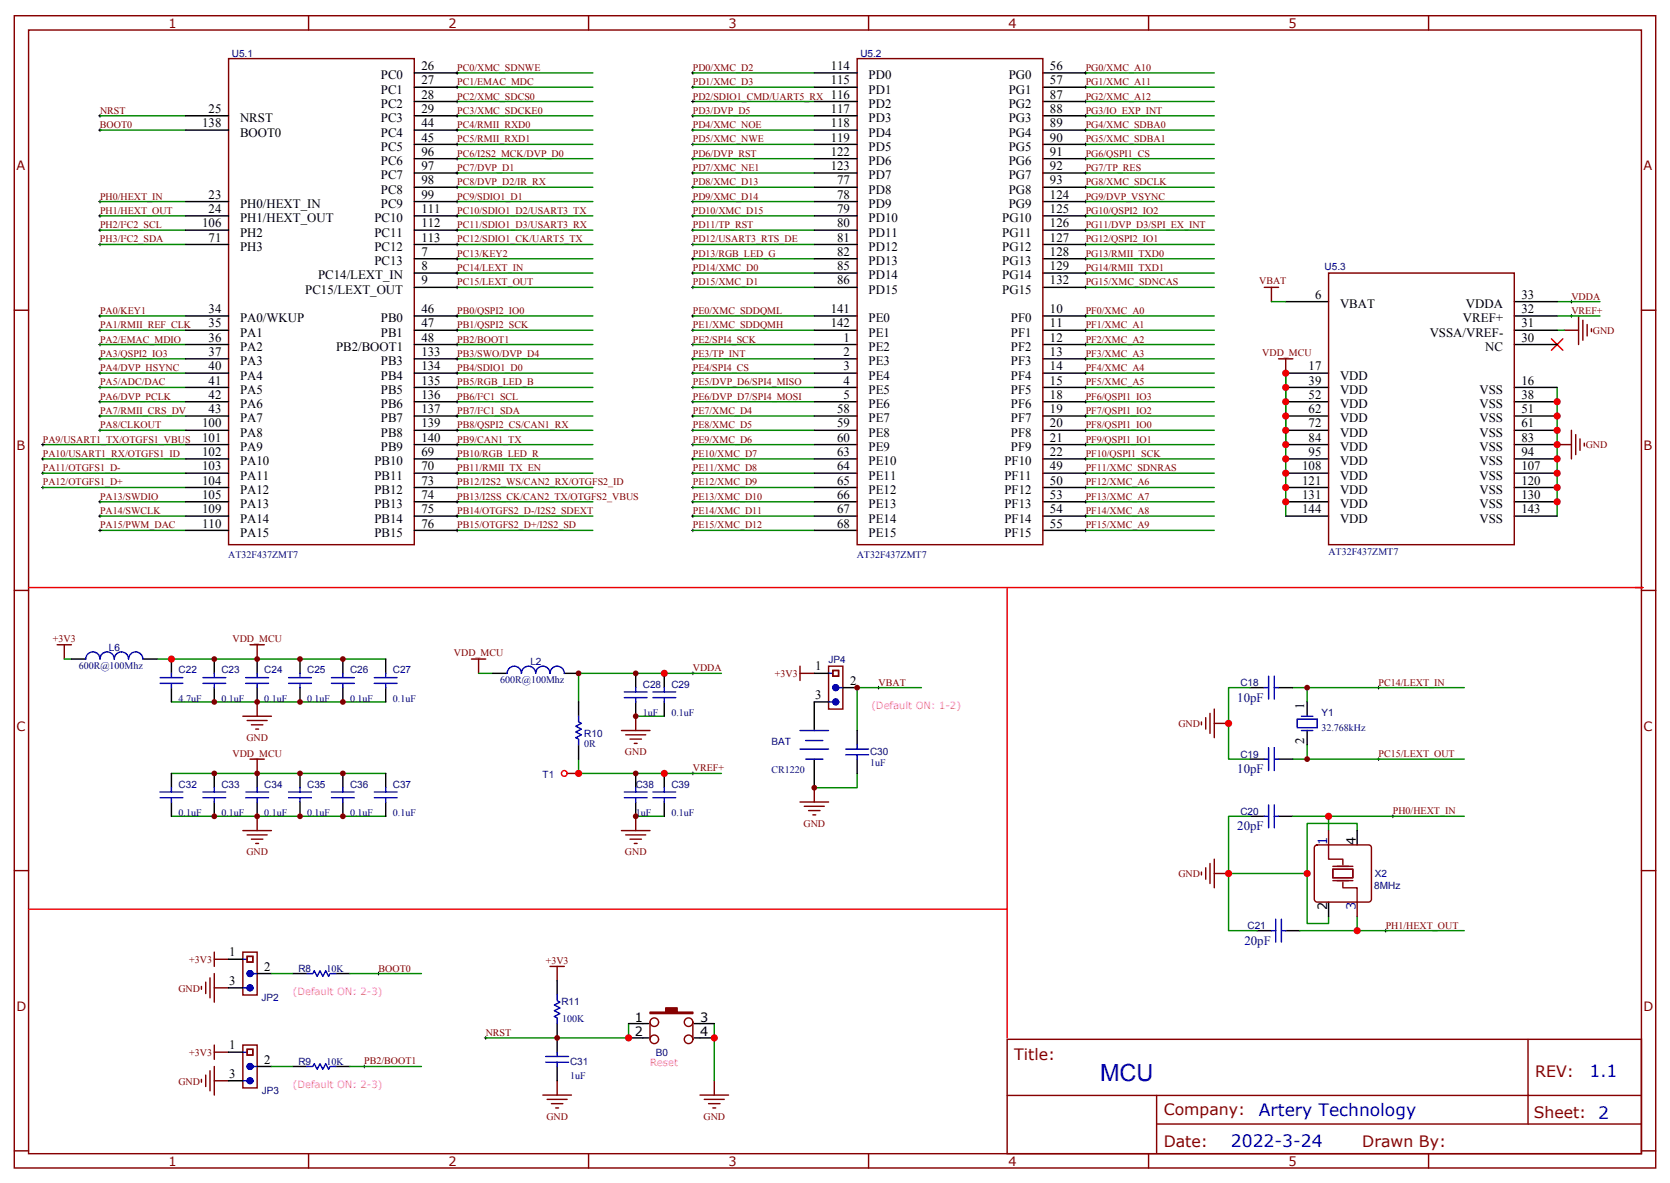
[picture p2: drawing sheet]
<svg xmlns="http://www.w3.org/2000/svg" width="412mm" height="292mm" viewBox="0 0 412 292" stroke-linecap="round" stroke-linejoin="round" font-family="sans-serif">
<g fill="none" stroke="#000" stroke-width=".25">
<path d="M112.5 18h.7M112.9 17.6v.7M170.7 18h.7M171.1 17.6v.7M267.8 18h.7M268.1 17.6v.7M24.3 28.6h.7M24.3 32.1h.7M24.7 28.2v.7M24.7 31.8v.7M112.5 28.6h.7M112.5 32.1h.7"/>
<path d="M112.5 25h.7M112.5 21.5h.7M112.5 35.6h.7M112.5 39.2h.7M112.9 21.2v.7M112.9 24.7v.7M112.9 28.2v.7M112.9 31.8v.7M112.9 35.3v.7M112.9 38.8v.7M170.7 28.6h.7M170.7 32.1h.7"/>
<path d="M170.7 25h.7M170.7 21.5h.7M170.7 35.6h.7M170.7 39.2h.7M171.1 21.2v.7M171.1 24.7v.7M171.1 28.2v.7M171.1 31.8v.7M171.1 35.3v.7M171.1 38.8v.7M267.8 28.6h.7M267.8 32.1h.7"/>
<path d="M267.8 25h.7M267.8 21.5h.7M267.8 35.6h.7M267.8 39.2h.7M268.1 21.2v.7M268.1 24.7v.7M268.1 28.2v.7M268.1 31.8v.7M268.1 35.3v.7M268.1 38.8v.7M24.3 49.7h.7M24.3 53.3h.7"/>
<path d="M24.3 56.8h.7M24.7 49.4v.7M24.7 52.9v.7M24.7 56.4v.7M24.7 60v.7M112.5 49.7h.7M112.5 53.3h.7M112.5 46.2h.7M112.5 42.7h.7M112.5 56.8h.7M112.9 42.3v.7M112.9 45.9v.7"/>
<path d="M112.9 49.4v.7M112.9 52.9v.7M112.9 56.4v.7M112.9 60v.7M170.7 49.7h.7M170.7 53.3h.7M170.7 46.2h.7M170.7 42.7h.7M170.7 56.8h.7M171.1 42.3v.7M171.1 45.9v.7M171.1 49.4v.7"/>
<path d="M171.1 52.9v.7M171.1 56.4v.7M171.1 60v.7M267.8 49.7h.7M267.8 53.3h.7M267.8 46.2h.7M267.8 42.7h.7M267.8 56.8h.7M268.1 42.3v.7M268.1 45.9v.7M268.1 49.4v.7M268.1 52.9v.7"/>
<path d="M268.1 56.4v.7M268.1 60v.7M24.3 78h.7M24.3 60.3h.7M24.7 77.6v.7M112.5 78h.7M112.5 67.4h.7M112.5 70.9h.7M112.5 60.3h.7M112.5 63.9h.7M112.9 63.5v.7M112.9 67v.7"/>
<path d="M112.9 70.6v.7M112.9 77.6v.7M170.7 78h.7M170.7 67.4h.7M170.7 70.9h.7M170.7 60.3h.7M170.7 63.9h.7M171.1 63.5v.7M171.1 67v.7M171.1 70.6v.7M171.1 77.6v.7M267.8 78h.7"/>
<path d="M267.8 67.4h.7M267.8 70.9h.7M267.8 60.3h.7M267.8 63.9h.7M268.1 63.5v.7M268.1 67v.7M268.1 70.6v.7M268.1 77.6v.7M387.7 74.4h.7M387.7 78h.7M388.1 74.1v.7M388.1 77.6v.7"/>
<path d="M24.3 92.1h.7M24.3 85h.7M24.3 81.5h.7M24.3 88.5h.7M24.3 95.6h.7M24.3 99.1h.7M24.7 81.1v.7M24.7 84.7v.7M24.7 88.2v.7M24.7 91.7v.7M24.7 95.2v.8M24.7 98.8v.7"/>
<path d="M112.5 92.1h.7M112.5 85h.7M112.5 81.5h.7M112.5 88.5h.7M112.5 95.6h.7M112.5 99.1h.7M112.9 81.1v.7M112.9 84.7v.7M112.9 88.2v.7M112.9 91.7v.7M112.9 95.2v.8M112.9 98.8v.7"/>
<path d="M170.7 92.1h.7M170.7 85h.7M170.7 81.5h.7M170.7 88.5h.7M170.7 95.6h.7M170.7 99.1h.7M171.1 81.1v.7M171.1 84.7v.7M171.1 88.2v.7M171.1 91.7v.7M171.1 95.2v.8M171.1 98.8v.7"/>
<path d="M267.8 92.1h.7M267.8 85h.7M267.8 81.5h.7M267.8 88.5h.7M267.8 95.6h.7M267.8 99.1h.7M268.1 81.1v.7M268.1 84.7v.7M268.1 88.2v.7M268.1 91.7v.7M268.1 95.2v.8M268.1 98.8v.7"/>
<path d="M10.2 116.8h.7M10.2 109.7h.7M10.2 113.2h.7M10.6 109.4v.7M10.6 112.9v.7M10.6 116.4v.7M10.6 119.9v.7M24.3 102.7h.7M24.3 106.2h.7M24.7 102.3v.7M24.7 105.8v.7M112.5 116.8h.7"/>
<path d="M112.5 102.7h.7M112.5 106.2h.7M112.5 109.7h.7M112.5 113.2h.7M112.9 102.3v.7M112.9 105.8v.7M112.9 109.4v.7M112.9 112.9v.7M112.9 116.4v.7M112.9 119.9v.7M170.7 116.8h.7M170.7 102.7h.7"/>
<path d="M170.7 106.2h.7M170.7 109.7h.7M170.7 113.2h.7M171.1 102.3v.7M171.1 105.8v.7M171.1 109.4v.7M171.1 112.9v.7M171.1 116.4v.7M171.1 119.9v.7M267.8 116.8h.7M267.8 102.7h.7M267.8 106.2h.7"/>
<path d="M267.8 109.7h.7M267.8 113.2h.7M268.1 102.3v.7M268.1 105.8v.7M268.1 109.4v.7M268.1 112.9v.7M268.1 116.4v.7M268.1 119.9v.7M10.2 120.3h.7M24.3 123.8h.7M24.3 127.4h.7M24.3 130.9h.7"/>
<path d="M24.7 123.5v.7M24.7 127v.7M24.7 130.5v.7M112.5 120.3h.7M112.5 123.8h.7M112.5 127.4h.7M112.5 130.9h.7M112.9 123.5v.7M112.9 127v.7M112.9 130.5v.7M170.7 120.3h.7M170.7 123.8h.7"/>
<path d="M170.7 127.4h.7M170.7 130.9h.7M171.1 123.5v.7M171.1 127v.7M171.1 130.5v.7M267.8 120.3h.7M267.8 123.8h.7M267.8 127.4h.7M267.8 130.9h.7M268.1 123.5v.7M268.1 127v.7M268.1 130.5v.7"/>
<path d="M170.7 166.2h.7M171.1 165.8v.7M216.6 169.7h.7M217 169.3v.7M340.1 169.7h.7M340.4 169.3v.7M170.7 190.9h.7M171.1 190.5v.7M340.1 187.3h.7M340.4 187v.7M343.6 201.4h.7M344 201.1v.7"/>
<path d="M93.5 239.9v.7M341.8 229.7h.7M342.2 229.3v.7M93.1 240.2h.7M119.6 256.1h.7M119.9 255.8v.7M89.6 263.2h.7M90 262.8v.7"/>
</g>
<g fill="none" stroke="#800000" stroke-width=".35">
<path d="M56.4 14.5h45.9v119.9h-45.9zM211.7 14.5h45.8v119.9h-45.8zM312.2 70.9h3.5M314 70.9v3.5M328.1 67.4h45.8v67h-45.8zM389.8 78v7M390.9 79v5M315.7 88.5h3.6M317.5 88.5v3.6M386.3 81.5h3.5M391.9 80.1v2.8M393 81.1v.7"/>
<path d="M384.5 109.7h3.6M388.1 106.2v7M389.1 107.2v5M390.2 108.3v2.8M391.2 109.4v.7M14.1 159.1h3.5M15.9 159.1v3.5M61.7 159.1h3.6M63.5 159.1v3.5M60 176.7h7M61 177.8h5M62.1 178.9h2.8"/>
<path d="M63.1 179.9h.8M63.5 173.2v3.5M116.4 162.6h3.5M118.2 162.6v3.6M157 176.7v3.6M197.6 166.2h3.5M197.6 164.4v3.5M204.6 164.4h3.5v10.6h-3.5zM205.7 165.5h1.4v1.4h-1.4zM296.7 178.2v.7M297.7 177.1v2.8M298.8 176v5"/>
<path d="M299.9 175v7M299.9 178.5h3.5M61.7 187.3h3.6M63.5 187.3v3.6M153.5 180.3h7M154.5 181.3h5M155.6 182.4h2.8M156.6 183.4h.7M197.6 197.9h7M198.6 199h5M201.1 194.4v3.5M60 205h7"/>
<path d="M61 206h5M62.1 207.1h2.8M63.1 208.1h.8M63.5 201.4v3.6M153.5 205h7M154.5 206h5M155.6 207.1h2.8M156.6 208.1h.7M157 201.4v3.6M199.7 200h2.8M200.7 201.1h.7M296.7 215.2v.7"/>
<path d="M297.7 214.1v2.9M298.8 213.1v4.9M299.9 215.5h3.5M299.9 212v7.1M52.9 236.7h3.5M52.9 234.9v3.6M60 234.9h3.5v10.6h-3.5zM61 236h1.4v1.4h-1.4zM135.8 238.5h3.5M137.6 238.5v3.5M49.7 243.4v.7M50.8 242.4v2.8"/>
<path d="M51.9 241.3v4.9M52.9 240.2v7.1M52.9 257.9v3.5M52.9 259.6h3.5M52.9 243.8h3.5M60 257.9h3.5v10.6h-3.5zM61 258.9h1.4v1.4h-1.4zM49.7 266.3v.8M50.8 265.3v2.8M51.9 264.2v5M52.9 263.2v7M52.9 266.7h3.5"/>
<path d="M134.1 270.2h7M135.1 271.3h5M136.2 272.3h2.8M137.2 273.4h.7M137.6 266.7v3.5M172.9 270.2h7M173.9 271.3h5M175 272.3h2.8M176 273.4h.7M176.4 266.7v3.5"/>
</g>
<g fill="none" stroke="#008700" stroke-width=".35">
<path d="M112.9 18h33.5M171.1 18h30M268.1 18h31.8M24.7 28.6h21.2M24.7 32.1h21.2M112.9 28.6h33.5M112.9 32.1h33.5M112.9 25h33.5M112.9 21.5h33.5M112.9 39.2h33.5M112.9 35.6h33.5M171.1 28.6h30"/>
<path d="M171.1 32.1h30M171.1 25h30M171.1 21.5h30M171.1 39.2h30M171.1 35.6h30M268.1 28.6h31.8M268.1 32.1h31.8M268.1 25h31.8M268.1 21.5h31.8M268.1 39.2h31.8M268.1 35.6h31.8M24.7 49.7h21.2"/>
<path d="M24.7 53.3h21.2M24.7 56.8h21.2M112.9 49.7h33.5M112.9 53.3h33.5M112.9 46.2h33.5M112.9 42.7h33.5M112.9 56.8h33.5M171.1 49.7h30M171.1 53.3h30M171.1 46.2h30M171.1 42.7h30M171.1 56.8h30"/>
<path d="M268.1 49.7h31.8M268.1 53.3h31.8M268.1 46.2h31.8M268.1 42.7h31.8M268.1 56.8h31.8M24.7 78h21.2M24.7 60.3h21.2M112.9 78h33.5M112.9 70.9h33.5M112.9 67.4h33.5M112.9 63.9h33.5M112.9 60.3h33.5"/>
<path d="M171.1 78h30M171.1 70.9h30M171.1 67.4h30M171.1 63.9h30M171.1 60.3h30M268.1 78h31.8M268.1 70.9h31.8M268.1 67.4h31.8M268.1 63.9h31.8M268.1 60.3h31.8M314 74.4h3.5M384.5 78h10.6"/>
<path d="M384.5 74.4h10.6M24.7 81.5h21.2M24.7 85h21.2M24.7 92.1h21.2M24.7 99.1h21.2M24.7 95.6h21.2M24.7 88.5h21.2M112.9 81.5h33.5M112.9 85h33.5M112.9 92.1h33.5M112.9 99.1h33.5M112.9 95.6h33.5"/>
<path d="M112.9 88.5h33.5M171.1 81.5h30M171.1 85h30M171.1 92.1h30M171.1 99.1h30M171.1 95.6h30M171.1 88.5h30M268.1 81.5h31.8M268.1 85h31.8M268.1 92.1h31.8M268.1 99.1h31.8M268.1 95.6h31.8"/>
<path d="M268.1 88.5h31.8M317.5 92.1v35.3M384.5 95.6v31.8M384.5 81.5h1.8M10.6 109.7h35.3M10.6 113.2h35.3M10.6 116.8h35.3M24.7 102.7h21.2M24.7 106.2h21.2M112.9 102.7h33.5M112.9 106.2h33.5M112.9 109.7h33.5"/>
<path d="M112.9 113.2h33.5M112.9 116.8h33.5M171.1 102.7h30M171.1 106.2h30M171.1 109.7h30M171.1 113.2h30M171.1 116.8h30M268.1 102.7h31.8M268.1 106.2h31.8M268.1 109.7h31.8M268.1 113.2h31.8M268.1 116.8h31.8"/>
<path d="M10.6 120.3h35.3M24.7 123.8h21.2M24.7 127.4h21.2M24.7 130.9h21.2M112.9 120.3h33.5M112.9 123.8h33.5M112.9 127.4h33.5M112.9 130.9h33.5M171.1 120.3h30M171.1 123.8h30M171.1 127.4h30M171.1 130.9h30"/>
<path d="M268.1 120.3h31.8M268.1 123.8h31.8M268.1 127.4h31.8M268.1 130.9h31.8M15.9 162.6h1.7M38.8 162.6h56.4M42.3 173.2h52.9M118.2 166.2h3.5M157 176.7h7M178.2 166.2h-35.3v7M227.5 169.7h-15.8v10.6M308.7 169.7h-5.3v17.6h5.3"/>
<path d="M319.3 169.7h3.5v3.5M322.8 169.7h38.8M42.3 190.9h52.9M142.9 187.3v3.6h35.3M211.7 190.9v3.5h-10.6M322.8 183.8v3.5h-3.5M322.8 187.3h38.8M42.3 201.4h52.9M157 201.4h7M303.4 215.5h19.4M308.7 201.4h-5.3v28.3h7M319.3 201.4h8.8"/>
<path d="M335.1 205v-1.8h-12.3v24.7h5.3v-1.8M361.6 201.4h-33.5v3.6M321 229.7h40.6M335.1 226.1v3.6M67 240.2h5.3M86.4 240.2h17.7M155.2 252.6v3.5h-35.3M176.4 252.6v14.1M67 263.2h5.3M86.4 263.2h17.7"/>
</g>
<g fill="none" stroke="#000" stroke-width=".35">
<path d="M102.3 18h10.6M201.1 18h10.6M257.5 18h10.6M45.9 28.6h10.5M45.9 32.1h10.5M102.3 21.5h10.6M102.3 25h10.6M102.3 28.6h10.6M102.3 32.1h10.6M102.3 35.6h10.6M102.3 39.2h10.6M201.1 21.5h10.6"/>
<path d="M201.1 25h10.6M201.1 28.6h10.6M201.1 32.1h10.6M201.1 35.6h10.6M201.1 39.2h10.6M257.5 21.5h10.6M257.5 25h10.6M257.5 28.6h10.6M257.5 32.1h10.6M257.5 35.6h10.6M257.5 39.2h10.6M45.9 49.7h10.5"/>
<path d="M45.9 53.3h10.5M45.9 56.8h10.5M102.3 42.7h10.6M102.3 46.2h10.6M102.3 49.7h10.6M102.3 53.3h10.6M102.3 56.8h10.6M201.1 42.7h10.6M201.1 46.2h10.6M201.1 49.7h10.6M201.1 53.3h10.6M201.1 56.8h10.6"/>
<path d="M257.5 42.7h10.6M257.5 46.2h10.6M257.5 49.7h10.6M257.5 53.3h10.6M257.5 56.8h10.6M45.9 78h10.5M45.9 60.3h10.5M102.3 78h10.6M102.3 60.3h10.6M102.3 63.9h10.6M102.3 67.4h10.6M102.3 70.9h10.6"/>
<path d="M201.1 78h10.6M201.1 60.3h10.6M201.1 63.9h10.6M201.1 67.4h10.6M201.1 70.9h10.6M257.5 78h10.6M257.5 60.3h10.6M257.5 63.9h10.6M257.5 67.4h10.6M257.5 70.9h10.6M317.5 74.4h10.6M373.9 78h10.6"/>
<path d="M373.9 74.4h10.6M45.9 85h10.5M45.9 88.5h10.5M45.9 92.1h10.5M45.9 95.6h10.5M45.9 99.1h10.5M45.9 81.5h10.5M102.3 85h10.6M102.3 88.5h10.6M102.3 92.1h10.6M102.3 95.6h10.6M102.3 99.1h10.6"/>
<path d="M102.3 81.5h10.6M201.1 85h10.6M201.1 88.5h10.6M201.1 92.1h10.6M201.1 95.6h10.6M201.1 99.1h10.6M201.1 81.5h10.6M257.5 85h10.6M257.5 88.5h10.6M257.5 92.1h10.6M257.5 95.6h10.6M257.5 99.1h10.6"/>
<path d="M257.5 81.5h10.6M317.5 92.1h10.6M317.5 95.6h10.6M317.5 99.1h10.6M373.9 85h10.6M373.9 95.6h10.6M373.9 99.1h10.6M373.9 81.5h10.6M45.9 102.7h10.5M45.9 106.2h10.5M45.9 109.7h10.5M45.9 113.2h10.5"/>
<path d="M45.9 116.8h10.5M102.3 102.7h10.6M102.3 106.2h10.6M102.3 109.7h10.6M102.3 113.2h10.6M102.3 116.8h10.6M201.1 102.7h10.6M201.1 106.2h10.6M201.1 109.7h10.6M201.1 113.2h10.6M201.1 116.8h10.6M257.5 102.7h10.6"/>
<path d="M257.5 106.2h10.6M257.5 109.7h10.6M257.5 113.2h10.6M257.5 116.8h10.6M317.5 102.7h10.6M317.5 106.2h10.6M317.5 109.7h10.6M317.5 113.2h10.6M317.5 116.8h10.6M373.9 102.7h10.6M373.9 106.2h10.6M373.9 109.7h10.6"/>
<path d="M373.9 113.2h10.6M373.9 116.8h10.6M45.9 120.3h10.5M45.9 123.8h10.5M45.9 127.4h10.5M45.9 130.9h10.5M102.3 120.3h10.6M102.3 123.8h10.6M102.3 127.4h10.6M102.3 130.9h10.6M201.1 120.3h10.6M201.1 123.8h10.6"/>
<path d="M201.1 127.4h10.6M201.1 130.9h10.6M257.5 120.3h10.6M257.5 123.8h10.6M257.5 127.4h10.6M257.5 130.9h10.6M317.5 120.3h10.6M317.5 123.8h10.6M317.5 127.4h10.6M373.9 120.3h10.6M373.9 123.8h10.6M373.9 127.4h10.6"/>
<path d="M17.6 162.6h3.6M35.3 162.6h3.5M42.3 162.6v3.6M42.3 169.7v3.5M52.9 162.6v3.6M52.9 169.7v3.5M63.5 162.6v3.6M63.5 169.7v3.5M74.1 162.6v3.6M74.1 169.7v3.5M84.7 162.6v3.6M84.7 169.7v3.5"/>
<path d="M95.2 162.6v3.6M95.2 169.7v3.5M121.7 166.2h3.5M139.3 166.2h3.6M142.9 173.2v3.5M157 166.2v3.5M157 173.2v3.5M201.1 166.2h3.5M204.6 173.2h-3.5v7.1M208.1 169.7h3.6M308.7 169.7h3.5M315.7 169.7h3.6"/>
<path d="M322.8 173.2v3.5M42.3 190.9v3.5M42.3 197.9v3.5M52.9 190.9v3.5M52.9 197.9v3.5M63.5 190.9v3.5M63.5 197.9v3.5M74.1 190.9v3.5M74.1 197.9v3.5M84.7 190.9v3.5M84.7 197.9v3.5M95.2 190.9v3.5"/>
<path d="M95.2 197.9v3.5M142.9 183.8v3.5M157 190.9v3.5M157 197.9v3.5M201.1 187.3v7.1M211.7 180.3v3.5M211.7 187.3v3.6M308.7 187.3h3.5M315.7 187.3h3.6M322.8 180.3v3.5M308.7 201.4h3.5M315.7 201.4h3.6"/>
<path d="M56.4 236.7h3.6M310.4 229.7h3.6M317.5 229.7h3.5M56.4 259.6h3.6M56.4 243.8h3.6M63.5 240.2h3.5M72.3 240.2h3.5M82.9 240.2h3.5M137.6 242v3.5M137.6 252.6v7M155.2 252.6h3.5M155.2 256.1h3.5"/>
<path d="M56.4 266.7h3.6M63.5 263.2h3.5M72.3 263.2h3.5M82.9 263.2h3.5M137.6 263.2v3.5"/>
</g>
<g fill="none" stroke="#00f" stroke-width=".35">
<path d="M21.2 162.6a1.76 1.76 0 0 1 1.7-1.7 1.76 1.76 0 0 1 1.8 1.7 1.76 1.76 0 0 1 1.8-1.7 1.76 1.76 0 0 1 1.7 1.7 1.76 1.76 0 0 1 1.8-1.7 1.76 1.76 0 0 1 1.7 1.7 1.76 1.76 0 0 1 1.8-1.7 1.76 1.76 0 0 1 1.8 1.7M39.5 167.2h5.7M39.5 168.6h5.7M42.3 166.2v1M42.3 168.6v1.1M50.1 167.2h5.6M50.1 168.6h5.6M52.9 166.2v1M52.9 168.6v1.1M60.7 167.2h5.6M60.7 168.6h5.6M63.5 166.2v1"/>
<path d="M63.5 168.6v1.1M71.3 167.2h5.6M71.3 168.6h5.6M74.1 166.2v1M74.1 168.6v1.1M81.8 167.2h5.7M81.8 168.6h5.7M84.7 166.2v1M84.7 168.6v1.1M92.4 167.2h5.7M92.4 168.6h5.7M95.2 166.2v1"/>
<path d="M95.2 168.6v1.1M139.3 166.2a1.76 1.76 0 0 0-1.7-1.8 1.76 1.76 0 0 0-1.8 1.8 1.76 1.76 0 0 0-1.7-1.8 1.76 1.76 0 0 0-1.8 1.8 1.76 1.76 0 0 0-1.8-1.8 1.76 1.76 0 0 0-1.7 1.8 1.76 1.76 0 0 0-1.8-1.8 1.76 1.76 0 0 0-1.8 1.8M142.9 176.7v1.5l.7 .3-1.4 .7 1.4 .7-1.4 .7 1.4 .7-1.4 .7 .7 .4v1.4M154.2 170.7h5.6M154.2 172.2h5.6M157 169.7v1M157 172.2v1M204.6 166.2h1.1M204.6 173.2h1.1M207.1 169.7h1M312.2 169.7h1.1M313.3 166.9v5.6"/>
<path d="M314.7 166.9v5.6M314.7 169.7h1M320.3 177.4h5v2.2h-5zM321.4 176.7h2.8M39.5 195.4h5.7M39.5 196.8h5.7M42.3 194.4v1M42.3 196.8v1.1M50.1 195.4h5.6M50.1 196.8h5.6M52.9 194.4v1M52.9 196.8v1.1"/>
<path d="M60.7 195.4h5.6M60.7 196.8h5.6M63.5 194.4v1M63.5 196.8v1.1M71.3 195.4h5.6M71.3 196.8h5.6M74.1 194.4v1M74.1 196.8v1.1M81.8 195.4h5.7M81.8 196.8h5.7M84.7 194.4v1M84.7 196.8v1.1"/>
<path d="M92.4 195.4h5.7M92.4 196.8h5.7M95.2 194.4v1M95.2 196.8v1.1M154.2 195.4h5.6M154.2 196.8h5.6M157 194.4v1M157 196.8v1.1M197.6 180.3h7M197.6 184.9h7M199 187.3h4.2M199 182.7h4.2"/>
<path d="M208.8 184.9h5.7M208.8 186.3h5.7M211.7 183.8v1.1M211.7 186.3v1M312.2 187.3h1.1M313.3 184.5v5.6M313.3 198.6v5.7M314.7 184.5v5.6M314.7 198.6v5.7M314.7 187.3h1M321.4 180.3h2.8M312.2 201.4h1.1"/>
<path d="M314.7 201.4h1M60 236.7h1M314 229.7h1M315 226.8v5.7M316.4 229.7h1.1M316.4 226.8v5.7M60 259.6h1M60 243.8h1M62.4 240.2h1.1M75.8 240.2h1.5l.3-.7 .7 1.4 .7-1.4 .7 1.4 .7-1.4 .7 1.4 .4-.7h1.4M137.6 245.5v1.4l.7 .4-1.4 .7 1.4 .7-1.4 .7 1.4 .7-1.4 .7 .7 .4v1.4M137.6 259.6v1.1"/>
<path d="M60 266.7h1M62.4 263.2h1.1M75.8 263.2h1.5l.3-.7 .7 1.4 .7-1.4 .7 1.4 .7-1.4 .7 1.4 .4-.7h1.4M134.8 260.7h5.6M134.8 262.1h5.6M137.6 262.1v1.1"/>
<circle cx="206.4" cy="173.2" r=".71"/>
<circle cx="206.4" cy="169.7" r=".71"/>
<circle cx="61.7" cy="243.8" r=".71"/>
<circle cx="61.7" cy="240.2" r=".71"/>
<circle cx="61.7" cy="263.2" r=".71"/>
<circle cx="61.7" cy="266.7" r=".71"/>
</g>
<g fill="#00f" stroke="#00f" stroke-width=".35">
<circle cx="61.7" cy="263.2" r=".71"/>
<circle cx="61.7" cy="266.7" r=".71"/>
<circle cx="206.4" cy="169.7" r=".71"/>
<circle cx="206.4" cy="173.2" r=".71"/>
<circle cx="61.7" cy="240.2" r=".71"/>
<circle cx="61.7" cy="243.8" r=".71"/>
</g>
<g fill="none" stroke="#870000" stroke-width=".35">
<path d="M3.5 3.9h405.4v284.3h-405.4zM7.1 7.4h398.2v277.3h-398.2zM76.2 3.9v3.5M145.3 3.9v3.5M214.5 3.9v3.5M283.6 3.9v3.5M352.8 3.9v3.5M3.5 76.6h3.6M405.3 76.6h3.6M3.5 145.7h3.6M405.3 145.7h3.6M140.1 190.9h2.8"/>
<path d="M3.5 214.8h3.6M405.3 214.8h3.6M248.7 256.5h156.6v28.2h-156.6zM377.3 256.5v20.9M248.7 270.3h156.5M285.6 277.4h119.6M285.6 270.3v14.1M3.5 284h3.6M76.2 284.7v3.5M145.3 284.7v3.5M214.5 284.7v3.5M283.6 284.7v3.5"/>
<path d="M352.8 284.7v3.5M405.3 284h3.6"/>
</g>
<path d="M383.1 83.6l2.8 2.8M385.9 83.6l-2.8 2.8" fill="none" stroke="#c00" stroke-width=".35"/>
<g fill="none" stroke="#f00" stroke-width=".35">
<path d="M7.1 145h398.6h-1.8M248.7 145v111.1M7.1 224.4h241.6"/>
<circle cx="139.3" cy="190.9" r=".71"/>
</g>
<path d="M160.5 249.8h3.9v-1.1h2.8v1.1h3.9v.3h-10.6z" fill="#870000"/>
<g fill="none" stroke="#870000" stroke-width=".35">
<path d="M324.8 208.7l.5-.2h12.7a.71 .71 0 0 1 .7 .7v12.7a.76 .76 0 0 1-.7 .7h-12.7a.76 .76 0 0 1-.7-.7v-12.7zM328.1 205v3.5M335.1 222.6v3.5M160.5 249.8h3.9v-1.1h2.8v1.1h3.9v.3h-10.6zM160.5 252.2v4.3M171.1 252.2v4.3"/>
<circle cx="161.6" cy="252.2" r="1.06"/>
<circle cx="161.6" cy="256.5" r="1.06"/>
<circle cx="170" cy="252.2" r="1.06"/>
<circle cx="170" cy="256.5" r="1.06"/>
</g>
<path d="M164 166.2v3.5M164 173.2v3.5M164 190.9v3.5M164 197.9v3.5M335.1 205v3.5M328.1 222.6v3.5M158.7 252.6h1.5M158.7 256.1h1.5M171.4 252.6h5M171.4 256.1h5" fill="none" stroke="#000" stroke-width=".35"/>
<path d="M328.1 208.5v3.5h3.5v1.4M329.1 214.5h5v2.1h-5zM329.1 213.8h5M329.1 217.3h5M331.6 217.7v1.4h3.5v3.5" fill="none" stroke="#870012" stroke-width=".35"/>
<path d="M161.2 170.7h5.7M161.2 172.2h5.7M164 169.7v1M164 172.2v1M161.2 195.4h5.7M161.2 196.8h5.7M164 194.4v1M164 196.8v1.1" fill="none" stroke="#00f" stroke-width=".35"/>
<g fill="#800000">
<circle cx="322.8" cy="187.3" r=".71"/>
<circle cx="322.8" cy="169.7" r=".71"/>
<circle cx="201.1" cy="194.4" r=".71"/>
<circle cx="52.9" cy="201.4" r=".71"/>
<circle cx="52.9" cy="190.9" r=".71"/>
<circle cx="52.9" cy="173.2" r=".71"/>
<circle cx="52.9" cy="162.6" r=".71"/>
<circle cx="63.5" cy="201.4" r=".71"/>
<circle cx="63.5" cy="190.9" r=".71"/>
<circle cx="63.5" cy="173.2" r=".71"/>
<circle cx="63.5" cy="162.6" r=".71"/>
<circle cx="74.1" cy="201.4" r=".71"/>
<circle cx="74.1" cy="190.9" r=".71"/>
<circle cx="74.1" cy="173.2" r=".71"/>
<circle cx="74.1" cy="162.6" r=".71"/>
<circle cx="84.7" cy="201.4" r=".71"/>
<circle cx="84.7" cy="190.9" r=".71"/>
<circle cx="84.7" cy="173.2" r=".71"/>
<circle cx="84.7" cy="162.6" r=".71"/>
<circle cx="157" cy="201.4" r=".71"/>
<circle cx="157" cy="190.9" r=".71"/>
<circle cx="157" cy="176.7" r=".71"/>
</g>
<g fill="#c00">
<circle cx="176.4" cy="256.1" r=".88"/>
<circle cx="42.3" cy="162.6" r=".88"/>
</g>
<circle cx="211.7" cy="169.7" r=".71" fill="#800000"/>
<g fill="#c00">
<circle cx="384.5" cy="123.8" r=".88"/>
<circle cx="317.5" cy="123.8" r=".88"/>
<circle cx="317.5" cy="120.3" r=".88"/>
<circle cx="384.5" cy="120.3" r=".88"/>
<circle cx="384.5" cy="116.8" r=".88"/>
<circle cx="317.5" cy="116.8" r=".88"/>
<circle cx="384.5" cy="113.2" r=".88"/>
<circle cx="317.5" cy="113.2" r=".88"/>
<circle cx="317.5" cy="106.2" r=".88"/>
<circle cx="317.5" cy="102.7" r=".88"/>
<circle cx="384.5" cy="106.2" r=".88"/>
<circle cx="317.5" cy="99.1" r=".88"/>
<circle cx="384.5" cy="102.7" r=".88"/>
<circle cx="317.5" cy="95.6" r=".88"/>
<circle cx="384.5" cy="99.1" r=".88"/>
</g>
<g fill="#800000">
<circle cx="157" cy="166.2" r=".71"/>
<circle cx="142.9" cy="166.2" r=".71"/>
<circle cx="137.6" cy="256.1" r=".71"/>
</g>
<g fill="#c00">
<circle cx="142.9" cy="190.9" r=".88"/>
<circle cx="317.5" cy="92.1" r=".88"/>
<circle cx="317.5" cy="109.7" r=".88"/>
<circle cx="384.5" cy="109.7" r=".88"/>
<circle cx="303.4" cy="178.5" r=".88"/>
<circle cx="303.4" cy="215.5" r=".88"/>
<circle cx="322.8" cy="215.5" r=".88"/>
<circle cx="328.1" cy="201.4" r=".88"/>
<circle cx="335.1" cy="229.7" r=".88"/>
<circle cx="164" cy="166.2" r=".88"/>
<circle cx="164" cy="190.9" r=".88"/>
<circle cx="155.2" cy="256.1" r=".88"/>
</g>
<text font-size="5.8" fill="#00f" x="271.6" y="266.7">MCU</text>
<g font-size="4.2" fill="#00f">
<text x="392.5" y="265.7">1.1</text>
<text x="310.9" y="275.3">Artery Technology</text>
<text x="304" y="283.1">2022-3-24</text>
</g>
<g font-size="3.9" fill="#800">
<text x="250.5" y="261.5">Title:</text>
<text x="379.1" y="265.7">REV:</text>
<text x="287.4" y="275.3">Company:</text>
<text x="378.7" y="275.9">Sheet: 2</text>
<text x="287.4" y="282.9">Date:</text>
<text x="336.4" y="283">Drawn By:</text>
</g>
<g font-size="3.2" fill="#800">
<text x="41.6" y="6.9">1</text>
<text x="110.8" y="6.9">2</text>
<text x="179.9" y="6.9">3</text>
<text x="249.1" y="6.9">4</text>
<text x="318.2" y="6.9">5</text>
<text x="4.1" y="42">A</text>
<text x="405.9" y="42">A</text>
<text x="4.1" y="111.1">B</text>
<text x="405.9" y="111.1">B</text>
<text x="4.1" y="180.3">C</text>
<text x="405.9" y="180.3">C</text>
<text x="4.1" y="249.4">D</text>
<text x="405.9" y="249.4">D</text>
<text x="41.6" y="287.7">1</text>
<text x="110.8" y="287.7">2</text>
<text x="179.9" y="287.7">3</text>
<text x="249.1" y="287.7">4</text>
<text x="318.2" y="287.7">5</text>
</g>
<g font-size="3.2">
<text x="104.1" y="17.3">26</text>
<text x="205.1" y="17.3">114</text>
<text x="259.3" y="17.3">56</text>
<text x="94.1" y="19.6">PC0</text>
<text x="94.1" y="23.1">PC1</text>
<text x="104.1" y="20.8">27</text>
<text x="205.1" y="20.8">115</text>
<text x="214.5" y="19.6">PD0</text>
<text x="214.5" y="23.1">PD1</text>
<text x="249.1" y="19.6">PG0</text>
<text x="249.1" y="23.1">PG1</text>
<text x="259.3" y="20.8">57</text>
<text x="51.5" y="27.9">25</text>
<text x="94.1" y="26.6">PC2</text>
<text x="104.1" y="24.3">28</text>
<text x="104.1" y="27.9">29</text>
<text x="205.1" y="24.3">116</text>
<text x="205.1" y="27.9">117</text>
<text x="214.5" y="26.6">PD2</text>
<text x="249.1" y="26.6">PG2</text>
<text x="259.3" y="24.3">87</text>
<text x="259.3" y="27.9">88</text>
<text x="49.9" y="31.4">138</text>
<text x="59.3" y="30.2">NRST</text>
<text x="59.3" y="33.7">BOOT0</text>
<text x="94.1" y="30.2">PC3</text>
<text x="94.1" y="33.7">PC4</text>
<text x="104.1" y="31.4">44</text>
<text x="104.1" y="34.9">45</text>
<text x="205.1" y="31.4">118</text>
<text x="205.1" y="34.9">119</text>
<text x="214.5" y="30.2">PD3</text>
<text x="214.5" y="33.7">PD4</text>
<text x="249.1" y="30.2">PG3</text>
<text x="249.1" y="33.7">PG4</text>
<text x="259.3" y="31.4">89</text>
<text x="259.3" y="34.9">90</text>
<text x="94.1" y="37.2">PC5</text>
<text x="94.1" y="40.7">PC6</text>
<text x="104.1" y="42">97</text>
<text x="104.1" y="38.5">96</text>
<text x="205.1" y="38.5">122</text>
<text x="205.1" y="42">123</text>
<text x="214.5" y="37.2">PD5</text>
<text x="214.5" y="40.7">PD6</text>
<text x="249.1" y="37.2">PG5</text>
<text x="249.1" y="40.7">PG6</text>
<text x="259.3" y="38.5">91</text>
<text x="259.3" y="42">92</text>
<text x="94.1" y="47.8">PC8</text>
<text x="94.1" y="44.3">PC7</text>
<text x="104.1" y="45.5">98</text>
<text x="206.7" y="45.5">77</text>
<text x="214.5" y="47.8">PD8</text>
<text x="214.5" y="44.3">PD7</text>
<text x="249.1" y="44.3">PG7</text>
<text x="249.1" y="47.8">PG8</text>
<text x="259.3" y="45.5">93</text>
<text x="51.5" y="49">23</text>
<text x="51.5" y="52.6">24</text>
<text x="59.3" y="51.3">PH0/HEXT_IN</text>
<text x="94.1" y="51.3">PC9</text>
<text x="104.1" y="49">99</text>
<text x="104.1" y="52.6">111</text>
<text x="206.7" y="52.6">79</text>
<text x="206.7" y="49">78</text>
<text x="214.5" y="51.3">PD9</text>
<text x="249.1" y="51.3">PG9</text>
<text x="259.3" y="49">124</text>
<text x="259.3" y="52.6">125</text>
<text x="49.9" y="56.1">106</text>
<text x="51.5" y="59.6">71</text>
<text x="59.3" y="54.9">PH1/HEXT_OUT</text>
<text x="59.3" y="58.4">PH2</text>
<text x="92.5" y="54.9">PC10</text>
<text x="92.5" y="58.4">PC11</text>
<text x="104.1" y="56.1">112</text>
<text x="104.1" y="59.6">113</text>
<text x="206.7" y="59.6">81</text>
<text x="206.7" y="56.1">80</text>
<text x="214.5" y="58.4">PD11</text>
<text x="214.5" y="54.9">PD10</text>
<text x="247.5" y="54.9">PG10</text>
<text x="247.5" y="58.4">PG11</text>
<text x="259.3" y="56.1">126</text>
<text x="259.3" y="59.6">127</text>
<text x="59.3" y="61.9">PH3</text>
<text x="92.5" y="65.4">PC13</text>
<text x="92.5" y="61.9">PC12</text>
<text x="104.1" y="63.1">7</text>
<text x="206.7" y="63.1">82</text>
<text x="214.5" y="65.4">PD13</text>
<text x="214.5" y="61.9">PD12</text>
<text x="247.5" y="61.9">PG12</text>
<text x="247.5" y="65.4">PG13</text>
<text x="259.3" y="63.1">128</text>
<text x="78.6" y="69">PC14/LEXT_IN</text>
<text x="104.1" y="66.7">8</text>
<text x="104.1" y="70.2">9</text>
<text x="206.7" y="66.7">85</text>
<text x="206.7" y="70.2">86</text>
<text x="214.5" y="69">PD14</text>
<text x="247.5" y="69">PG14</text>
<text x="259.3" y="66.7">129</text>
<text x="259.3" y="70.2">132</text>
<text x="51.5" y="77.3">34</text>
<text x="75.4" y="72.5">PC15/LEXT_OUT</text>
<text x="104.1" y="77.3">46</text>
<text x="205.1" y="77.3">141</text>
<text x="214.5" y="72.5">PD15</text>
<text x="247.5" y="72.5">PG15</text>
<text x="259.3" y="77.3">10</text>
<text x="324.7" y="73.7">6</text>
<text x="330.9" y="76">VBAT</text>
<text x="362" y="76">VDDA</text>
<text x="375.7" y="77.3">32</text>
<text x="375.7" y="73.7">33</text>
<text x="51.5" y="80.8">35</text>
<text x="59.3" y="79.6">PA0/WKUP</text>
<text x="59.3" y="83.1">PA1</text>
<text x="94.1" y="79.6">PB0</text>
<text x="94.1" y="83.1">PB1</text>
<text x="104.1" y="80.8">47</text>
<text x="205.1" y="80.8">142</text>
<text x="214.5" y="79.6">PE0</text>
<text x="214.5" y="83.1">PE1</text>
<text x="249.6" y="79.6">PF0</text>
<text x="249.6" y="83.1">PF1</text>
<text x="259.3" y="80.8">11</text>
<text x="353.1" y="83.1">VSSA/VREF-</text>
<text x="361.3" y="79.6">VREF+</text>
<text x="375.7" y="80.8">31</text>
<text x="51.5" y="84.3">36</text>
<text x="51.5" y="87.8">37</text>
<text x="59.3" y="86.6">PA2</text>
<text x="83" y="86.6">PB2/BOOT1</text>
<text x="104.1" y="84.3">48</text>
<text x="104.1" y="87.8">133</text>
<text x="208.3" y="84.3">1</text>
<text x="208.3" y="87.8">2</text>
<text x="214.5" y="86.6">PE2</text>
<text x="249.6" y="86.6">PF2</text>
<text x="259.3" y="84.3">12</text>
<text x="259.3" y="87.8">13</text>
<text x="366.7" y="86.6">NC</text>
<text x="375.7" y="84.3">30</text>
<text x="51.5" y="91.4">40</text>
<text x="51.5" y="94.9">41</text>
<text x="59.3" y="90.1">PA3</text>
<text x="59.3" y="93.7">PA4</text>
<text x="94.1" y="90.1">PB3</text>
<text x="94.1" y="93.7">PB4</text>
<text x="104.1" y="91.4">134</text>
<text x="104.1" y="94.9">135</text>
<text x="208.3" y="91.4">3</text>
<text x="208.3" y="94.9">4</text>
<text x="214.5" y="90.1">PE3</text>
<text x="214.5" y="93.7">PE4</text>
<text x="249.6" y="90.1">PF3</text>
<text x="249.6" y="93.7">PF4</text>
<text x="259.3" y="91.4">14</text>
<text x="259.3" y="94.9">15</text>
<text x="323.1" y="94.9">39</text>
<text x="323.1" y="91.4">17</text>
<text x="330.9" y="93.7">VDD</text>
<text x="375.7" y="94.9">16</text>
<text x="51.5" y="98.4">42</text>
<text x="51.5" y="102">43</text>
<text x="59.3" y="97.2">PA5</text>
<text x="59.3" y="100.7">PA6</text>
<text x="94.1" y="97.2">PB5</text>
<text x="94.1" y="100.7">PB6</text>
<text x="104.1" y="98.4">136</text>
<text x="104.1" y="102">137</text>
<text x="206.7" y="102">58</text>
<text x="208.3" y="98.4">5</text>
<text x="214.5" y="97.2">PE5</text>
<text x="214.5" y="100.7">PE6</text>
<text x="249.6" y="97.2">PF5</text>
<text x="249.6" y="100.7">PF6</text>
<text x="259.3" y="98.4">18</text>
<text x="259.3" y="102">19</text>
<text x="323.1" y="102">62</text>
<text x="323.1" y="98.4">52</text>
<text x="330.9" y="100.7">VDD</text>
<text x="330.9" y="97.2">VDD</text>
<text x="365.3" y="100.7">VSS</text>
<text x="365.3" y="97.2">VSS</text>
<text x="375.7" y="102">51</text>
<text x="375.7" y="98.4">38</text>
<text x="49.9" y="105.5">100</text>
<text x="59.3" y="104.2">PA7</text>
<text x="59.3" y="107.8">PA8</text>
<text x="94.1" y="104.2">PB7</text>
<text x="94.1" y="107.8">PB8</text>
<text x="104.1" y="105.5">139</text>
<text x="206.7" y="105.5">59</text>
<text x="214.5" y="104.2">PE7</text>
<text x="214.5" y="107.8">PE8</text>
<text x="249.6" y="104.2">PF7</text>
<text x="249.6" y="107.8">PF8</text>
<text x="259.3" y="105.5">20</text>
<text x="323.1" y="105.5">72</text>
<text x="330.9" y="107.8">VDD</text>
<text x="330.9" y="104.2">VDD</text>
<text x="365.3" y="107.8">VSS</text>
<text x="365.3" y="104.2">VSS</text>
<text x="375.7" y="105.5">61</text>
<text x="49.9" y="109">101</text>
<text x="49.9" y="112.5">102</text>
<text x="59.3" y="111.3">PA9</text>
<text x="94.1" y="111.3">PB9</text>
<text x="104.1" y="112.5">69</text>
<text x="104.1" y="109">140</text>
<text x="206.7" y="109">60</text>
<text x="206.7" y="112.5">63</text>
<text x="214.5" y="111.3">PE9</text>
<text x="249.6" y="111.3">PF9</text>
<text x="259.3" y="109">21</text>
<text x="259.3" y="112.5">22</text>
<text x="323.1" y="112.5">95</text>
<text x="323.1" y="109">84</text>
<text x="330.9" y="111.3">VDD</text>
<text x="365.3" y="111.3">VSS</text>
<text x="375.7" y="112.5">94</text>
<text x="375.7" y="109">83</text>
<text x="49.9" y="119.6">104</text>
<text x="49.9" y="116.1">103</text>
<text x="59.3" y="118.4">PA11</text>
<text x="59.3" y="114.8">PA10</text>
<text x="92.5" y="114.8">PB10</text>
<text x="92.5" y="118.4">PB11</text>
<text x="104.1" y="116.1">70</text>
<text x="104.1" y="119.6">73</text>
<text x="206.7" y="116.1">64</text>
<text x="206.7" y="119.6">65</text>
<text x="214.5" y="114.8">PE10</text>
<text x="214.5" y="118.4">PE11</text>
<text x="248" y="114.8">PF10</text>
<text x="248" y="118.4">PF11</text>
<text x="259.3" y="116.1">49</text>
<text x="259.3" y="119.6">50</text>
<text x="321.6" y="119.6">121</text>
<text x="321.6" y="116.1">108</text>
<text x="330.9" y="118.4">VDD</text>
<text x="330.9" y="114.8">VDD</text>
<text x="365.3" y="118.4">VSS</text>
<text x="365.3" y="114.8">VSS</text>
<text x="375.7" y="119.6">120</text>
<text x="375.7" y="116.1">107</text>
<text x="49.9" y="123.1">105</text>
<text x="59.3" y="125.4">PA13</text>
<text x="59.3" y="121.9">PA12</text>
<text x="92.5" y="125.4">PB13</text>
<text x="92.5" y="121.9">PB12</text>
<text x="104.1" y="123.1">74</text>
<text x="206.7" y="123.1">66</text>
<text x="214.5" y="121.9">PE12</text>
<text x="214.5" y="125.4">PE13</text>
<text x="248" y="121.9">PF12</text>
<text x="248" y="125.4">PF13</text>
<text x="259.3" y="123.1">53</text>
<text x="321.6" y="123.1">131</text>
<text x="330.9" y="125.4">VDD</text>
<text x="330.9" y="121.9">VDD</text>
<text x="365.3" y="125.4">VSS</text>
<text x="365.3" y="121.9">VSS</text>
<text x="375.7" y="123.1">130</text>
<text x="49.9" y="126.6">109</text>
<text x="49.9" y="130.2">110</text>
<text x="59.3" y="128.9">PA14</text>
<text x="92.5" y="128.9">PB14</text>
<text x="104.1" y="130.2">76</text>
<text x="104.1" y="126.6">75</text>
<text x="206.7" y="126.6">67</text>
<text x="206.7" y="130.2">68</text>
<text x="214.5" y="128.9">PE14</text>
<text x="248" y="128.9">PF14</text>
<text x="259.3" y="126.6">54</text>
<text x="259.3" y="130.2">55</text>
<text x="321.6" y="126.6">144</text>
<text x="330.9" y="128.9">VDD</text>
<text x="365.3" y="128.9">VSS</text>
<text x="375.7" y="126.6">143</text>
<text x="59.3" y="132.5">PA15</text>
<text x="92.5" y="132.5">PB15</text>
<text x="214.5" y="132.5">PE15</text>
<text x="248" y="132.5">PF15</text>
<text x="201.3" y="165.5">1</text>
<text x="201.3" y="172.5">3</text>
<text x="209.9" y="169">2</text>
<text x="322.1" y="175" transform="rotate(-90 322.1 175)">1</text>
<text x="322.1" y="183.6" transform="rotate(-90 322.1 183.6)">2</text>
<text x="334.8" y="208.5" transform="rotate(-90 334.8 208.5)">4</text>
<text x="327.7" y="224.6" transform="rotate(-90 327.7 224.6)">2</text>
<text x="56.6" y="236">1</text>
<text x="65.3" y="239.5">2</text>
<text x="56.6" y="243.1">3</text>
<text x="156.7" y="252.2">1</text>
<text x="156.7" y="255.8">2</text>
<text x="172.9" y="252.2">3</text>
<text x="172.9" y="255.8">4</text>
<text x="56.6" y="258.9">1</text>
<text x="65.3" y="262.5">2</text>
<text x="56.6" y="266">3</text>
</g>
<g font-size="3.2" fill="#000080">
<text x="305.5" y="173.1">10pF</text>
<text x="305.5" y="190.8">10pF</text>
<text x="305.5" y="204.9">20pF</text>
<text x="307.3" y="233.1">20pF</text>
</g>
<g font-size="3.2" fill="#00f">
<text x="327.7" y="208.5" transform="rotate(-90 327.7 208.5)">1</text>
<text x="334.8" y="224.6" transform="rotate(-90 334.8 224.6)">3</text>
</g>
<g font-size="2.5" fill="#000080">
<text x="57.2" y="14.1">U5.1</text>
<text x="212.5" y="14.1">U5.2</text>
<text x="327.1" y="66.5">U5.3</text>
<text x="56.4" y="137.6">AT32F437ZMT7</text>
<text x="211.6" y="137.6">AT32F437ZMT7</text>
<text x="328" y="137.1">AT32F437ZMT7</text>
<text x="26.9" y="160.5">L6</text>
<text x="19.4" y="165.1">600R@100Mhz</text>
<text x="44.1" y="166.2">C22</text>
<text x="54.7" y="166.2">C23</text>
<text x="65.3" y="166.2">C24</text>
<text x="75.8" y="166.2">C25</text>
<text x="86.4" y="166.2">C26</text>
<text x="97" y="166.2">C27</text>
<text x="131" y="164.1">L2</text>
<text x="204.6" y="163.7">JP4</text>
<text x="44.1" y="173.2">4.7uF</text>
<text x="54.7" y="173.2">0.1uF</text>
<text x="65.3" y="173.2">0.1uF</text>
<text x="75.8" y="173.2">0.1uF</text>
<text x="86.4" y="173.2">0.1uF</text>
<text x="97" y="173.2">0.1uF</text>
<text x="123.5" y="168.6">600R@100Mhz</text>
<text x="158.7" y="169.7">C28</text>
<text x="165.8" y="169.7">C29</text>
<text x="306.3" y="169.4">C18</text>
<text x="158.7" y="176.7">1uF</text>
<text x="165.8" y="176.7">0.1uF</text>
<text x="326.3" y="176.7">Y1</text>
<text x="144.3" y="184.2">0R</text>
<text x="144.3" y="181.8">R10</text>
<text x="190.5" y="183.8">BAT</text>
<text x="326.3" y="180.3">32.768kHz</text>
<text x="190.5" y="190.9">CR1220</text>
<text x="214.8" y="189.1">1uF</text>
<text x="214.8" y="186.3">C30</text>
<text x="306.3" y="187">C19</text>
<text x="44.1" y="194.4">C32</text>
<text x="54.7" y="194.4">C33</text>
<text x="65.3" y="194.4">C34</text>
<text x="75.8" y="194.4">C35</text>
<text x="86.4" y="194.4">C36</text>
<text x="97" y="194.4">C37</text>
<text x="134" y="192">T1</text>
<text x="157" y="194.4">C38</text>
<text x="165.8" y="194.4">C39</text>
<text x="44.1" y="201.4">0.1uF</text>
<text x="54.7" y="201.4">0.1uF</text>
<text x="65.3" y="201.4">0.1uF</text>
<text x="75.8" y="201.4">0.1uF</text>
<text x="86.4" y="201.4">0.1uF</text>
<text x="97" y="201.4">0.1uF</text>
<text x="157" y="201.4">1uF</text>
<text x="165.8" y="201.4">0.1uF</text>
<text x="306.3" y="201.1">C20</text>
<text x="339.4" y="219.4">8MHz</text>
<text x="308.1" y="229.3">C21</text>
<text x="73.7" y="239.9">R8</text>
<text x="80.6" y="239.9">10K</text>
<text x="64.6" y="246.9">JP2</text>
<text x="138.6" y="248">R11</text>
<text x="138.8" y="252.3">100K</text>
<text x="73.7" y="262.9">R9</text>
<text x="80.6" y="262.9">10K</text>
<text x="140.8" y="262.8">C31</text>
<text x="161.9" y="260.6">B0</text>
<text x="64.6" y="269.9">JP3</text>
<text x="140.8" y="266.3">1uF</text>
</g>
<g font-size="2.5" fill="#800000">
<text x="112.9" y="17.5">PC0/XMC_SDNWE</text>
<text x="171.1" y="17.5">PD0/XMC_D2</text>
<text x="268.1" y="17.5">PG0/XMC_A10</text>
<text x="112.9" y="21">PC1/EMAC_MDC</text>
<text x="171.1" y="21">PD1/XMC_D3</text>
<text x="268.1" y="21">PG1/XMC_A11</text>
<text x="24.7" y="28.1">NRST</text>
<text x="112.9" y="28.1">PC3/XMC_SDCKE0</text>
<text x="112.9" y="24.6">PC2/XMC_SDCS0</text>
<text x="171.1" y="28.1">PD3/DVP_D5</text>
<text x="171.1" y="24.6">PD2/SDIO1_CMD/UART5_RX</text>
<text x="268.1" y="24.6">PG2/XMC_A12</text>
<text x="268.1" y="28.1">PG3/IO_EXP_INT</text>
<text x="24.7" y="31.6">BOOT0</text>
<text x="112.9" y="31.6">PC4/RMII_RXD0</text>
<text x="112.9" y="35.1">PC5/RMII_RXD1</text>
<text x="171.1" y="31.6">PD4/XMC_NOE</text>
<text x="171.1" y="35.1">PD5/XMC_NWE</text>
<text x="268.1" y="31.6">PG4/XMC_SDBA0</text>
<text x="268.1" y="35.1">PG5/XMC_SDBA1</text>
<text x="112.9" y="38.7">PC6/I2S2_MCK/DVP_D0</text>
<text x="171.1" y="38.7">PD6/DVP_RST</text>
<text x="268.1" y="38.7">PG6/QSPI1_CS</text>
<text x="112.9" y="45.7">PC8/DVP_D2/IR_RX</text>
<text x="112.9" y="42.2">PC7/DVP_D1</text>
<text x="171.1" y="45.7">PD8/XMC_D13</text>
<text x="171.1" y="42.2">PD7/XMC_NE1</text>
<text x="268.1" y="45.7">PG8/XMC_SDCLK</text>
<text x="268.1" y="42.2">PG7/TP_RES</text>
<text x="24.7" y="49.2">PH0/HEXT_IN</text>
<text x="24.7" y="52.8">PH1/HEXT_OUT</text>
<text x="112.9" y="49.2">PC9/SDIO1_D1</text>
<text x="112.9" y="52.8">PC10/SDIO1_D2/USART3_TX</text>
<text x="171.1" y="49.2">PD9/XMC_D14</text>
<text x="171.1" y="52.8">PD10/XMC_D15</text>
<text x="268.1" y="49.2">PG9/DVP_VSYNC</text>
<text x="268.1" y="52.8">PG10/QSPI2_IO2</text>
<text x="24.7" y="59.8">PH3/I C2_SDA</text>
<text x="24.7" y="56.3">PH2/I C2_SCL</text>
<text x="112.9" y="56.3">PC11/SDIO1_D3/USART3_RX</text>
<text x="112.9" y="59.8">PC12/SDIO1_CK/UART5_TX</text>
<text x="171.1" y="56.3">PD11/TP_RST</text>
<text x="171.1" y="59.8">PD12/USART3_RTS_DE</text>
<text x="268.1" y="59.8">PG12/QSPI2_IO1</text>
<text x="268.1" y="56.3">PG11/DVP_D3/SPI_EX_INT</text>
<text x="112.9" y="63.4">PC13/KEY2</text>
<text x="171.1" y="63.4">PD13/RGB_LED_G</text>
<text x="268.1" y="63.4">PG13/RMII_TXD0</text>
<text x="112.9" y="66.9">PC14/LEXT_IN</text>
<text x="112.9" y="70.4">PC15/LEXT_OUT</text>
<text x="171.1" y="66.9">PD14/XMC_D0</text>
<text x="171.1" y="70.4">PD15/XMC_D1</text>
<text x="268.1" y="70.4">PG15/XMC_SDNCAS</text>
<text x="268.1" y="66.9">PG14/RMII_TXD1</text>
<text x="311" y="70">VBAT</text>
<text x="24.7" y="77.5">PA0/KEY1</text>
<text x="112.9" y="77.5">PB0/QSPI2_IO0</text>
<text x="171.1" y="77.5">PE0/XMC_SDDQML</text>
<text x="268.1" y="77.5">PF0/XMC_A0</text>
<text x="388.1" y="73.9">VDDA</text>
<text x="388.1" y="77.5">VREF+</text>
<text x="24.7" y="81">PA1/RMII_REF_CLK</text>
<text x="112.9" y="81">PB1/QSPI2_SCK</text>
<text x="171.1" y="81">PE1/XMC_SDDQMH</text>
<text x="268.1" y="81">PF1/XMC_A1</text>
<text x="393.3" y="82.4">GND</text>
<text x="24.7" y="88.1">PA3/QSPI2_IO3</text>
<text x="24.7" y="84.5">PA2/EMAC_MDIO</text>
<text x="112.9" y="84.5">PB2/BOOT1</text>
<text x="112.9" y="88.1">PB3/SWO/DVP_D4</text>
<text x="171.1" y="88.1">PE3/TP_INT</text>
<text x="171.1" y="84.5">PE2/SPI4_SCK</text>
<text x="268.1" y="84.5">PF2/XMC_A2</text>
<text x="268.1" y="88.1">PF3/XMC_A3</text>
<text x="311.7" y="87.8">VDD_MCU</text>
<text x="24.7" y="91.6">PA4/DVP_HSYNC</text>
<text x="24.7" y="95.1">PA5/ADC/DAC</text>
<text x="112.9" y="95.1">PB5/RGB_LED_B</text>
<text x="112.9" y="91.6">PB4/SDIO1_D0</text>
<text x="171.1" y="95.1">PE5/DVP_D6/SPI4_MISO</text>
<text x="171.1" y="91.6">PE4/SPI4_CS</text>
<text x="268.1" y="91.6">PF4/XMC_A4</text>
<text x="268.1" y="95.1">PF5/XMC_A5</text>
<text x="24.7" y="98.6">PA6/DVP_PCLK</text>
<text x="112.9" y="98.7">PB6/I C1_SCL</text>
<text x="171.1" y="98.6">PE6/DVP_D7/SPI4_MOSI</text>
<text x="268.1" y="98.6">PF6/QSPI1_IO3</text>
<text x="24.7" y="105.7">PA8/CLKOUT</text>
<text x="24.7" y="102.2">PA7/RMII_CRS_DV</text>
<text x="112.9" y="105.7">PB8/QSPI2_CS/CAN1_RX</text>
<text x="112.9" y="102.2">PB7/I C1_SDA</text>
<text x="171.1" y="102.2">PE7/XMC_D4</text>
<text x="171.1" y="105.7">PE8/XMC_D5</text>
<text x="268.1" y="102.2">PF7/QSPI1_IO2</text>
<text x="268.1" y="105.7">PF8/QSPI1_IO0</text>
<text x="10.6" y="112.7">PA10/USART1_RX/OTGFS1_ID</text>
<text x="10.6" y="109.2">PA9/USART1_TX/OTGFS1_VBUS</text>
<text x="112.9" y="112.7">PB10/RGB_LED_R</text>
<text x="112.9" y="109.2">PB9/CAN1_TX</text>
<text x="171.1" y="109.2">PE9/XMC_D6</text>
<text x="171.1" y="112.7">PE10/XMC_D7</text>
<text x="268.1" y="109.2">PF9/QSPI1_IO1</text>
<text x="268.1" y="112.7">PF10/QSPI1_SCK</text>
<text x="391.6" y="110.7">GND</text>
<text x="10.6" y="116.3">PA11/OTGFS1_D-</text>
<text x="10.6" y="119.8">PA12/OTGFS1_D+</text>
<text x="112.9" y="116.3">PB11/RMII_TX_EN</text>
<text x="112.9" y="119.8">PB12/I2S2_WS/CAN2_RX/OTGFS2_ID</text>
<text x="171.1" y="116.3">PE11/XMC_D8</text>
<text x="171.1" y="119.8">PE12/XMC_D9</text>
<text x="268.1" y="116.3">PF11/XMC_SDNRAS</text>
<text x="268.1" y="119.8">PF12/XMC_A6</text>
<text x="24.7" y="123.3">PA13/SWDIO</text>
<text x="112.9" y="123.3">PB13/I2SS_CK/CAN2_TX/OTGFS2_VBUS</text>
<text x="171.1" y="123.3">PE13/XMC_D10</text>
<text x="268.1" y="123.3">PF13/XMC_A7</text>
<text x="24.7" y="126.9">PA14/SWCLK</text>
<text x="24.7" y="130.4">PA15/PWM_DAC</text>
<text x="112.9" y="130.4">PB15/OTGFS2_D+/I2S2_SD</text>
<text x="112.9" y="126.9">PB14/OTGFS2_D-/I2S2_SDEXT</text>
<text x="171.1" y="126.9">PE14/XMC_D11</text>
<text x="171.1" y="130.4">PE15/XMC_D12</text>
<text x="268.1" y="126.9">PF14/XMC_A8</text>
<text x="268.1" y="130.4">PF15/XMC_A9</text>
<text x="13.1" y="158.5">+3V3</text>
<text x="57.4" y="158.5">VDD_MCU</text>
<text x="112.1" y="162">VDD_MCU</text>
<text x="171.1" y="165.7">VDDA</text>
<text x="191.4" y="167">+3V3</text>
<text x="217" y="169.2">VBAT</text>
<text x="340.4" y="169.2">PC14/LEXT_IN</text>
<text x="291" y="179.5">GND</text>
<text x="60.8" y="182.8">GND</text>
<text x="57.4" y="186.7">VDD_MCU</text>
<text x="154.3" y="186.3">GND</text>
<text x="171.1" y="190.4">VREF+</text>
<text x="340.4" y="186.8">PC15/LEXT_OUT</text>
<text x="198.4" y="204">GND</text>
<text x="344" y="200.9">PH0/HEXT_IN</text>
<text x="60.8" y="211">GND</text>
<text x="154.3" y="211">GND</text>
<text x="291" y="216.5">GND</text>
<text x="342.2" y="229.2">PH1/HEXT_OUT</text>
<text x="46.7" y="237.6">+3V3</text>
<text x="93.5" y="239.7">BOOT0</text>
<text x="134.8" y="237.8">+3V3</text>
<text x="44.1" y="244.7">GND</text>
<text x="119.9" y="255.6">NRST</text>
<text x="46.7" y="260.6">+3V3</text>
<text x="90" y="262.7">PB2/BOOT1</text>
<text x="44.1" y="267.7">GND</text>
<text x="134.9" y="276.3">GND</text>
<text x="173.7" y="276.3">GND</text>
</g>
<g font-size="2.5" fill="#f0f">
<text x="215.2" y="175">(Default ON: 1-2)</text>
<text x="72.3" y="245.5">(Default ON: 2-3)</text>
<text x="160.5" y="263.2">Reset</text>
<text x="72.3" y="268.5">(Default ON: 2-3)</text>
</g>
<text font-size="2.5" fill="#009" x="339.5" y="216.4">X2</text>
<g font-size="1.4" fill="#800000">
<text x="30.6" y="55.5">2</text>
<text x="30.6" y="58.9">2</text>
<text x="118.7" y="101.4">2</text>
<text x="118.7" y="97.9">2</text>
</g>
</svg>
